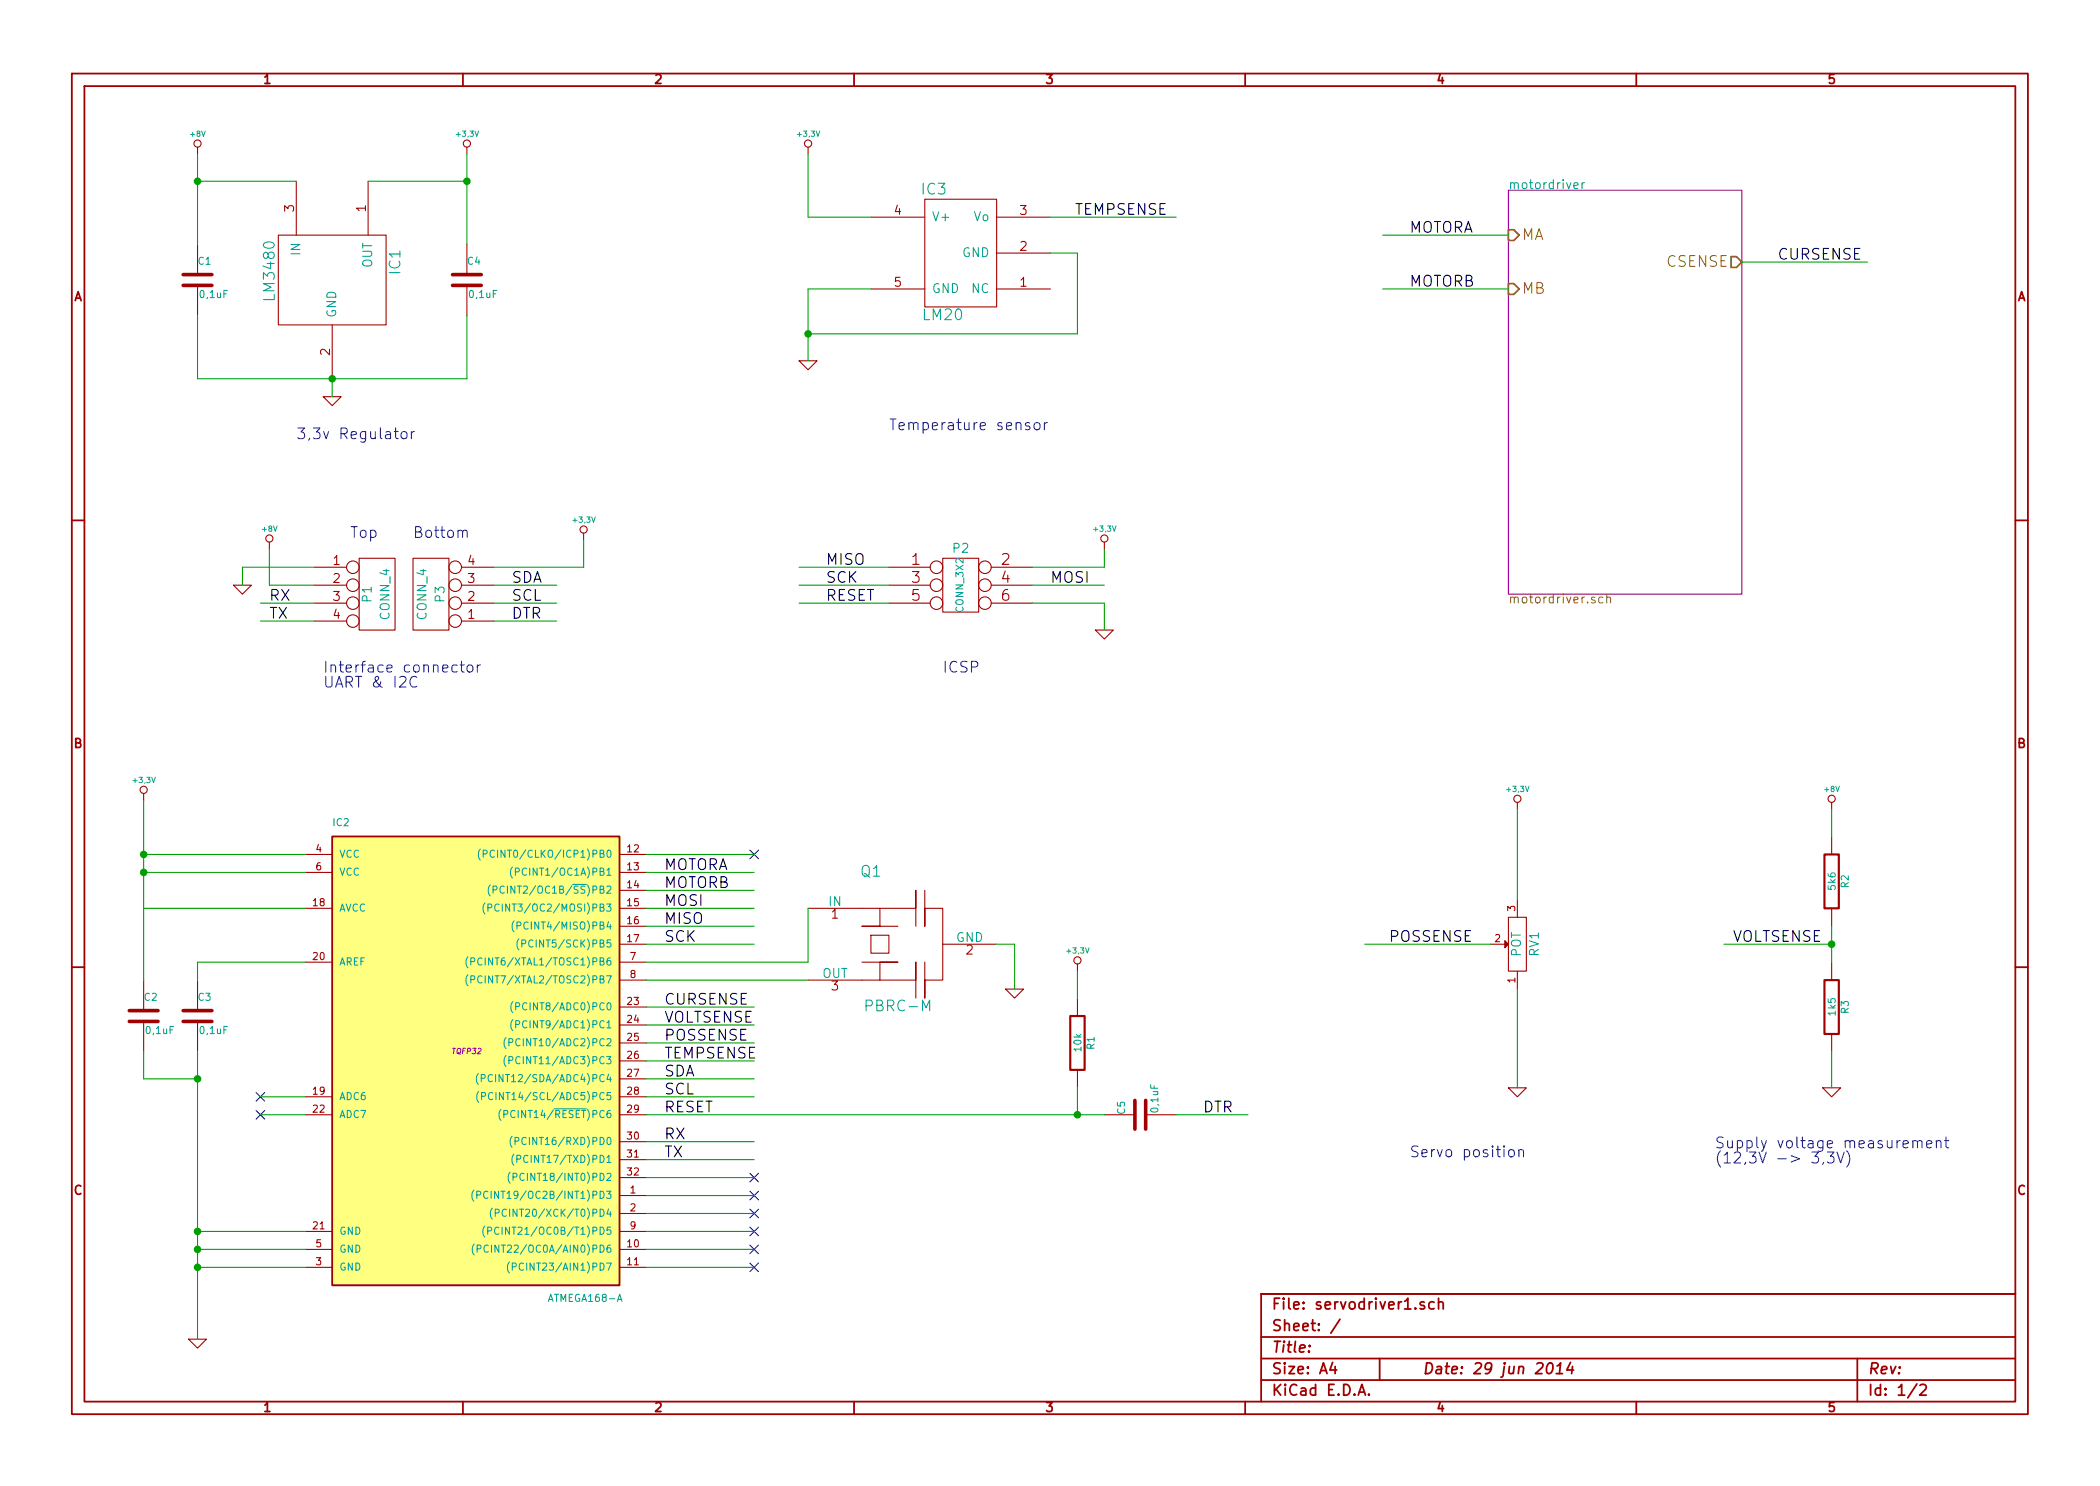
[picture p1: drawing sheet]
<svg xmlns="http://www.w3.org/2000/svg" width="297mm" height="210mm" viewBox="0 0 297 210" stroke-linecap="round" stroke-linejoin="round" font-family="sans-serif">
<g fill="none" stroke="#a00000" stroke-width=".25">
<path d="M10.2 10.4h276.6v189.7h-276.6zM11.9 12.2h273.2v186.1h-273.2zM65.5 10.4v1.8M120.8 10.4v1.8M176.1 10.4v1.8M231.4 10.4v1.8M10.2 73.6h1.7M285.1 73.6h1.7M47 118.4h40.6v63.5h-40.6zM10.2 136.8h1.7M285.1 136.8h1.7M65.5 198.3v1.8"/>
<path d="M120.8 198.3v1.8M176.1 198.3v1.8M178.4 189.2h106.7M178.4 195.3h106.7M178.4 192.2h106.7M185.2 190.4h.1l-.1 .1v-.1v.1M188.5 192.8l-.4 1h1M188.8 193.3v1.1M189.5 186.7l-1.3 1.9M192.1 197.4l.5-1.5 .5 1.5M192.3 197h.7M193.6 197.3h.1l-.1 .1-.1-.1h.1v.1"/>
<path d="M195.1 192.2v3.1M201.4 184.3l-.3-.1-.2 .2v.2l.5 .2 .1 .1-.1 .2-.1 .1-.4-.1M202.8 184.3a.48 .48 0 0 0-.6 0l-.1 .6a.48 .48 0 0 0 .7 .2M203.5 184.3a.38 .38 0 0 1 .6 .1v.8M203.5 183.7v1.5M219 193a.35 .35 0 0 1 .4-.2 .35 .35 0 0 1 .2 .3 .87 .87 0 0 1-.6 1.3l-.1-.1a1.14 1.14 0 0 1 .1-1.3zM220.1 194.4h.9M220.2 193.3l.6-.5-.2 1.6M222.1 192.8l-.5 1h1M222.4 193.3l-.1 1.1M231.4 198.3v1.8M262.7 192.2v6.1"/>
<path d="M271.1 195.8l-1.3 2M271.6 196l.2-.1h.4l.2 .1 .1 .3-.1 .2-.9 .9h1M285.1 183.1h-106.7v15.2"/>
</g>
<g fill="none" stroke="#a00000" stroke-width=".15">
<path d="M27.9 20.8v1M27.9 34.5v4.4M39.4 33.3h15.2v12.7h-15.2zM41.9 25.6v7.7M52.1 25.6v7.7M66 20.8v1M66 34.5v4.4M114.3 20.8v1M123.2 30.7h7.6M130.8 28.2h10.2v15.2h-10.2zM141 35.8h7.6M141 30.7h7.6"/>
<path d="M27.9 40.4v4.3M45.7 56.1h2.6l-1.3 1.3zM47 46v7.6M66 40.4v4.3M113 51h2.6l-1.3 1.3zM123.2 40.9h7.6M141 40.9h7.6M38.1 76.7v1M50.8 79h5.1v10.1h-5.1zM58.4 79h5.1v10.1h-5.1zM82.5 75.4v1M133.3 79h5.1v7.6h-5.1z"/>
<path d="M156.2 76.7v1M33 82.8h2.6l-1.3 1.3zM44.4 80.3h4.6M44.4 82.8h4.6M44.4 85.3h4.6M44.4 87.9h4.6M65.3 80.3h4.5M65.3 82.8h4.5M65.3 85.3h4.5M65.3 87.9h4.5M125.7 80.3h5.9M125.7 82.8h5.9"/>
<path d="M125.7 85.3h5.9M140.2 80.3h5.8M140.2 82.8h5.8M140.2 85.3h5.8M154.9 89.1h2.6l-1.3 1.3zM20.3 112.3v1M214.6 113.5v1M259.1 113.5v1M259.1 118.4v2.5M20.3 138.7v4.3M27.9 138.7v4.3M43.2 120.9h3.8"/>
<path d="M43.2 123.4h3.8M43.2 136.1h3.8M43.2 128.5h3.8M87.6 120.9h3.8M87.6 123.4h3.8M87.6 136.1h3.8M87.6 138.7h3.8M87.6 126h3.8M87.6 128.5h3.8M87.6 131.1h3.8M87.6 133.6h3.8M114.3 128.5h10.2v2.6h-2.6h5.1"/>
<path d="M121.9 136.1h5.1h-2.5v2.6h-10.2M123.2 132.3h2.5v2.6h-2.5zM124.5 138.7h5v-2.6v5.1M124.5 128.5h5v-2.5v5.1M130.8 126v5.1v-2.6h2.5v5.1M133.3 133.6v5.1h-2.5v2.5v-5.1M133.3 133.6h7.7M142.2 139.9h2.6l-1.3 1.3zM152.4 136.4v1M210.8 133.6h2.1M213.4 129.8h2.5v7.6h-2.5zM214.6 127.2v2.6"/>
<path d="M214.6 137.4v2.5M259.1 128.5v2.6M259.1 136.1v2.6M20.3 144.5v4.3M27.9 144.5v4.3M43.2 157.7h3.8M43.2 155.2h3.8M87.6 157.7h3.8M87.6 142.5h3.8M87.6 145h3.8M87.6 147.6h3.8M87.6 150.1h3.8"/>
<path d="M87.6 152.6h3.8M87.6 155.2h3.8M152.4 141.2v2.6M152.4 151.4v2.5M156.2 157.7h4.3M162.1 157.7h4.3M213.4 153.9h2.5l-1.3 1.3zM257.8 153.9h2.5l-1.2 1.3zM259.1 146.3v2.5M43.2 179.3h3.8M43.2 176.8h3.8M43.2 174.2h3.8"/>
<path d="M87.6 169.2h3.8M87.6 171.7h3.8M87.6 179.3h3.8M87.6 176.8h3.8M87.6 174.2h3.8M87.6 161.5h3.8M87.6 164.1h3.8M87.6 166.6h3.8M26.7 189.5h2.5l-1.3 1.2z"/>
<circle cx="27.9" cy="20.3" r=".51"/>
<circle cx="66" cy="20.3" r=".51"/>
<circle cx="114.3" cy="20.3" r=".51"/>
<circle cx="38.1" cy="76.2" r=".51"/>
<circle cx="82.6" cy="74.9" r=".51"/>
<circle cx="156.2" cy="76.2" r=".51"/>
<circle cx="49.9" cy="82.8" r=".89"/>
<circle cx="49.9" cy="80.3" r=".89"/>
<circle cx="49.9" cy="85.3" r=".89"/>
<circle cx="49.9" cy="87.9" r=".89"/>
<circle cx="64.4" cy="85.3" r=".89"/>
<circle cx="64.4" cy="82.8" r=".89"/>
<circle cx="64.4" cy="80.3" r=".89"/>
<circle cx="64.4" cy="87.9" r=".89"/>
<circle cx="132.5" cy="80.3" r=".89"/>
<circle cx="132.5" cy="82.8" r=".89"/>
<circle cx="132.5" cy="85.3" r=".89"/>
<circle cx="139.3" cy="85.3" r=".89"/>
<circle cx="139.3" cy="82.8" r=".89"/>
<circle cx="139.3" cy="80.3" r=".89"/>
<circle cx="20.3" cy="111.8" r=".51"/>
<circle cx="214.6" cy="113" r=".51"/>
<circle cx="259.1" cy="113" r=".51"/>
<circle cx="152.4" cy="135.9" r=".51"/>
</g>
<path d="M47 118.4h40.6v63.5h-40.6z" fill="#ffff80" stroke="#ffff80" stroke-width=".25"/>
<g fill="none" stroke="#00a0a0" stroke-width=".15">
<path d="M222.6 26.3l.6-.1v-.3h-.4l-.2 .1 .1 .6h.5M223.8 25.9v.8M224.1 25.9h-.2l-.1 .2M66.2 135.4a1.2 1.2 0 0 0 0 1.5M66.2 137.9a1.2 1.2 0 0 0 0 1.6M66.6 136.1l.5-.1 .1-.1-.1-.3-.5-.1v1M66.6 138.6h.5l.1-.2-.1-.3h-.5v1M67.9 120.1a1.2 1.2 0 0 0 0 1.6M68.4 120.8h.4l.1-.2-.1-.3h-.4v1M68.6 127.8a1.2 1.2 0 0 0 0 1.5M69 128.4h.5l.1-.1-.1-.3-.5-.1v1M69.3 125.2a1.2 1.2 0 0 0 0 1.6"/>
<path d="M69.7 125.9h.5l.1-.2-.1-.3h-.5v1M69.9 120.4a.4 .4 0 0 0-.5 0 .4 .4 0 0 0-.1 .5 .37 .37 0 0 0 .2 .4 .37 .37 0 0 0 .4-.1M70.6 128a.4 .4 0 0 0-.5 0 .4 .4 0 0 0-.1 .5 .37 .37 0 0 0 .2 .4 .37 .37 0 0 0 .4-.1M71.3 125.5a.4 .4 0 0 0-.5 0 .4 .4 0 0 0-.1 .5 .37 .37 0 0 0 .2 .3 .37 .37 0 0 0 .4 0M72.5 122.7a1.2 1.2 0 0 0 0 1.5M72.7 130.3a1.2 1.2 0 0 0 0 1.5M72.9 123.4l.5-.1 .1-.1-.1-.3-.5-.1v1M73.1 131l.5-.1 .1-.1-.1-.3-.5-.1v1.1M73.4 132.8a1.2 1.2 0 0 0 0 1.6M73.8 133.5h.5l.1-.2-.1-.3h-.5v1M67.7 151.9a1.2 1.2 0 0 0 0 1.5M67.7 154.4a1.2 1.2 0 0 0 0 1.6"/>
<path d="M68.1 152.6l.5-.1v-.1v-.3l-.5-.1v1.1M68.1 155.1h.5l.1-.2-.1-.3h-.5v1M69.6 152.1a.4 .4 0 0 0-.5 0 .4 .4 0 0 0-.1 .5 .37 .37 0 0 0 .2 .4 .37 .37 0 0 0 .4 0M69.7 154.7a.4 .4 0 0 0-.5 0 .4 .4 0 0 0-.1 .5 .37 .37 0 0 0 .2 .3 .37 .37 0 0 0 .4 0M70.9 157a1.2 1.2 0 0 0 0 1.5M71.3 157.7l.5-.1v-.1v-.3l-.5-.1v1M71.6 146.8a1.2 1.2 0 0 0 0 1.6M71.6 149.3a1.2 1.2 0 0 0 0 1.6M72 147.5l.5-.1v-.1v-.3h-.5v1M72 150h.5v-.1v-.4h-.5v1M72.5 141.7a1.2 1.2 0 0 0 0 1.6M72.5 144.3a1.2 1.2 0 0 0 0 1.5"/>
<path d="M72.9 142.4h.5l.1-.2-.1-.3h-.5v1M72.9 145l.5-.1 .1-.1-.1-.3-.5-.1v1M78.4 156.9h4.5M67 168.4a1.2 1.2 0 0 0 0 1.5M67.1 176a1.2 1.2 0 0 0 0 1.6M67.4 169.1l.5-.1 .1-.1-.1-.3-.5-.1v1.1M67.5 176.7h.5v-.2v-.3h-.5v1M68.6 173.5a1.2 1.2 0 0 0 0 1.5M69 174.2l.5-.1v-.1v-.3l-.5-.1v1M69 168.7a.4 .4 0 0 0-.5-.1 .4 .4 0 0 0-.1 .5 .37 .37 0 0 0 .2 .4 .37 .37 0 0 0 .4 0M69.1 176.3a.4 .4 0 0 0-.5 0 .4 .4 0 0 0-.1 .5 .37 .37 0 0 0 .1 .3 .37 .37 0 0 0 .5 0M69.6 170.9a1.2 1.2 0 0 0 0 1.6"/>
<path d="M70.1 171.6h.4l.1-.2-.1-.3h-.4v1M70.6 173.7a.4 .4 0 0 0-.5 0 .4 .4 0 0 0-.1 .5 .37 .37 0 0 0 .1 .4 .37 .37 0 0 0 .5-.1M71.6 171.2a.4 .4 0 0 0-.5 0 .4 .4 0 0 0-.1 .5 .37 .37 0 0 0 .2 .4 .37 .37 0 0 0 .4-.1M72.1 178.6a1.2 1.2 0 0 0 0 1.5M72.2 165.9a1.2 1.2 0 0 0 0 1.5M72.4 160.8a1.2 1.2 0 0 0 0 1.5M72.5 179.2h.4l.1-.1-.1-.3-.4-.1v1M72.6 166.5h.5v-.1v-.3l-.5-.1v1M72.7 163.3a1.2 1.2 0 0 0 0 1.6M72.8 161.5l.5-.1 .1-.1-.1-.3-.5-.1v1M73.1 164h.5l.1-.2-.1-.3h-.5v1"/>
</g>
<path d="M25.9 38.9h4.1M64 38.9h4.1M25.9 40.4h4.1M64 40.4h4.1M18.3 144.5h4.1M18.3 143h4.1M25.9 144.5h4.1M25.9 143h4.1M160.5 155.7v4.1M162.1 155.7v4.1" fill="none" stroke="#a00000" stroke-width=".51"/>
<path d="M258.1 120.9h2v7.6h-2zM258.1 138.7h2v7.6h-2zM151.4 143.8h2v7.6h-2z" fill="none" stroke="#a00000" stroke-width=".3"/>
<g fill="none" stroke="#00f" stroke-width=".15">
<path d="M145.6 59.9l-.3-.1-.3 .2 .1 .2 .5 .2 .1 .1-.1 .2-.1 .1-.5-.1M146.4 59.9a.42 .42 0 0 1 .4-.1 .42 .42 0 0 1 .3 .3v.4a.43 .43 0 0 1-.4 .3 .43 .43 0 0 1-.4-.3zM147.7 59.8v1M148.2 59.8l-.3 .1-.2 .2M56.8 61.2a.42 .42 0 0 1 .4-.1 .42 .42 0 0 1 .4 .3v.4a.43 .43 0 0 1-.5 .3 .43 .43 0 0 1-.4-.3zM58.2 61.1v1M58.6 61.1h-.3l-.1 .3M65.4 75.3a.35 .35 0 0 1 .4-.3 .35 .35 0 0 1 .3 .3v.7M59 95.9a.63 .63 0 0 0-.8-.1 .63 .63 0 0 0-.2 .8 .6 .6 0 0 0 .3 .6 .6 .6 0 0 0 .7-.1M64.6 94.2a.48 .48 0 0 0-.6 0l-.1 .6a.48 .48 0 0 0 .7 .2M65.1 94.1h.6M65.3 93.6v1.3l.1 .1 .3 .1"/>
<path d="M66.1 94.2a.42 .42 0 0 1 .5-.1 .42 .42 0 0 1 .3 .3v.4a.43 .43 0 0 1-.4 .3 .43 .43 0 0 1-.4-.3zM67.5 94.1v1M67.9 94.1l-.2 .1-.2 .2M213.5 162.8a.42 .42 0 0 1 .4-.1 .42 .42 0 0 1 .3 .3v.4a.43 .43 0 0 1-.4 .3 .43 .43 0 0 1-.4-.3zM214.8 162.8a.38 .38 0 0 1 .7 .1v.8M214.8 162.7v1M257.9 164.5l-.1 .3M258.5 163h.9l-.5 .6a.42 .42 0 0 1 .5 .3v.4l-.1 .2h-.6l-.2-.1M259.8 163l.5 1.5 .6-1.5M261.2 162.8a1.75 1.75 0 0 1 0 2.3M270.6 161.5a.38 .38 0 0 1 .6 .1v.8M271.2 161.6a.35 .35 0 0 1 .4-.2 .35 .35 0 0 1 .3 .2v.8"/>
<path d="M272.5 161.9l.8-.1-.1-.3-.5-.1-.2 .2 .1 .7 .1 .1 .5-.1M273.9 161.5a.38 .38 0 0 1 .6 .1v.8M273.9 161.4v1M275.1 161.4h.5M275.3 160.9v1.3v.1l.3 .1"/>
</g>
<path d="M212.9 133.1l.5 .5-.5 .5z" fill="#a00000" stroke="#a00000" stroke-width=".15"/>
<path d="M213.4 26.9h33v57.2h-33z" fill="none" stroke="#a000a0" stroke-width=".15"/>
<path d="M226.7 84.5h-.3l-.3 .2 .1 .6h.5M227.3 84.6v-.1a.31 .31 0 0 1 .5 .2v.6M227.3 84v1.3" fill="none" stroke="#808000" stroke-width=".15"/>
<path d="M213.4 32.5h.7l.8 .8-.8 .7h-.7zM244.9 36.3h.7l.8 .8-.8 .7h-.7zM213.4 40.1h.7l.8 .8-.8 .8h-.7z" fill="none" stroke="#808000" stroke-width=".25"/>
<g fill="none" stroke="#0000c0" stroke-width=".15">
<path d="M106.1 120.3l1.2 1.2M107.3 120.3l-1.2 1.2M36.2 157.1l1.2 1.2M36.2 154.6l1.2 1.2M37.4 157.1l-1.2 1.2M37.4 154.6l-1.2 1.2M106.1 166l1.2 1.2M106.1 168.5l1.2 1.3M106.1 171.1l1.2 1.2M106.1 173.6l1.2 1.2M106.1 176.2l1.2 1.2M106.1 178.7l1.2 1.2"/>
<path d="M107.3 166l-1.2 1.2M107.3 168.5l-1.2 1.3M107.3 171.1l-1.2 1.2M107.3 173.6l-1.2 1.2M107.3 176.2l-1.2 1.2M107.3 178.7l-1.2 1.2"/>
</g>
<g fill="none" stroke="#00a000" stroke-width=".15">
<path d="M27.9 21.8v12.7M27.9 25.6h14M52.1 25.6h13.9M66 21.8v12.7M114.3 21.8v8.9h8.9M148.6 35.8h3.8v11.4h-38.1M148.6 30.7h17.8M195.6 33.3h17.8M246.4 37.1h17.8M27.9 44.7v8.9h38.1v-8.9M47 53.6v2.5M123.2 40.9h-8.9v10.1"/>
<path d="M195.6 40.9h17.8M38.1 77.7v5.1h6.3M82.5 76.4v3.9h-12.7M156.2 77.7v2.6h-10.2M36.8 85.3h7.6M36.8 87.9h7.6M44.4 80.3h-10.1v2.5M69.8 82.8h8.9M69.8 85.3h8.9M69.8 87.9h8.9M113 80.3h12.7M113 82.8h12.7"/>
<path d="M113 85.3h12.7M146 82.8h10.2M146 85.3h10.2v3.8M20.3 113.3v25.4M214.6 114.5v12.7M259.1 114.5v3.9M20.3 120.9h22.9M20.3 128.5h22.9M20.3 123.4h22.9M43.2 136.1h-15.3v2.6M91.4 120.9h15.3M91.4 133.6h15.3"/>
<path d="M91.4 128.5h15.3M91.4 131.1h15.3M91.4 123.4h15.3M91.4 126h15.3M91.4 138.7h22.9M114.3 128.5v7.6h-22.9M141 133.6h2.5v6.3M152.4 137.4v3.8M193 133.6h17.8M214.6 139.9v14M243.8 133.6h15.3M259.1 131.1v5"/>
<path d="M20.3 148.8v3.8h7.6M27.9 148.8v40.7M36.8 155.2h6.4M36.8 157.7h6.4M91.4 155.2h15.3M91.4 157.7h64.8M91.4 142.5h15.3M91.4 145h15.3M91.4 147.6h15.3M91.4 150.1h15.3M91.4 152.6h15.3M152.4 153.9v3.8"/>
<path d="M166.4 157.7h10.1M259.1 148.8v5.1M27.9 176.8h15.3M27.9 174.2h15.3M27.9 179.3h15.3M91.4 176.8h15.3M91.4 174.2h15.3M91.4 161.5h15.3M91.4 164.1h15.3M91.4 166.6h15.3M91.4 169.2h15.3M91.4 171.7h15.3"/>
<path d="M91.4 179.3h15.3"/>
</g>
<g fill="#00a000" stroke="#00a000" stroke-width=".25">
<circle cx="27.9" cy="179.3" r=".41"/>
<circle cx="27.9" cy="176.8" r=".41"/>
<circle cx="27.9" cy="174.2" r=".41"/>
<circle cx="20.3" cy="120.9" r=".41"/>
<circle cx="20.3" cy="123.4" r=".41"/>
<circle cx="152.4" cy="157.7" r=".41"/>
<circle cx="259.1" cy="133.6" r=".41"/>
<circle cx="114.3" cy="47.2" r=".41"/>
<circle cx="66" cy="25.6" r=".41"/>
<circle cx="47" cy="53.6" r=".41"/>
<circle cx="27.9" cy="25.6" r=".41"/>
<circle cx="27.9" cy="152.6" r=".41"/>
</g>
<g font-size="2.1" fill="#00a0a0">
<text x="130.4" y="27.6">IC3</text>
<text x="56.7" y="38.7" transform="rotate(-90 56.7 38.7)">IC1</text>
<text x="38.9" y="42.2" transform="rotate(-90 38.9 42.2)">LM3480</text>
<text x="130.6" y="45.4">LM20</text>
<text x="121.8" y="124.1">Q1</text>
<text x="122.8" y="143.2">PBRC-M</text>
</g>
<g font-size="2.1">
<text x="152" y="30.5">TEMPSENSE</text>
<text x="199.4" y="33">MOTORA</text>
<text x="199.4" y="40.6">MOTORB</text>
<text x="251.5" y="36.8">CURSENSE</text>
<text x="72.4" y="82.5">SDA</text>
<text x="116.8" y="80">MISO</text>
<text x="116.8" y="82.5">SCK</text>
<text x="148.6" y="82.5">MOSI</text>
<text x="38.1" y="87.6">TX</text>
<text x="38.1" y="85.1">RX</text>
<text x="72.4" y="87.6">DTR</text>
<text x="72.4" y="85.1">SCL</text>
<text x="116.8" y="85.1">RESET</text>
<text x="94" y="123.2">MOTORA</text>
<text x="94" y="125.7">MOTORB</text>
<text x="94" y="128.3">MOSI</text>
<text x="94" y="130.8">MISO</text>
<text x="94" y="133.3">SCK</text>
<text x="196.6" y="133.3">POSSENSE</text>
<text x="245.1" y="133.3">VOLTSENSE</text>
<text x="94" y="142.2">CURSENSE</text>
<text x="94" y="144.8">VOLTSENSE</text>
<text x="94" y="147.3">POSSENSE</text>
<text x="94" y="149.9">TEMPSENSE</text>
<text x="94" y="152.4">SDA</text>
<text x="94" y="154.9">SCL</text>
<text x="94" y="157.5">RESET</text>
<text x="94" y="161.3">RX</text>
<text x="170.2" y="157.5">DTR</text>
<text x="94" y="163.8">TX</text>
</g>
<g font-size="2.1" fill="#808000">
<text x="215.3" y="34">MA</text>
<text x="215.3" y="41.7">MB</text>
<text x="235.7" y="37.8">CSENSE</text>
</g>
<g font-size="2.1" fill="#00f">
<text x="41.9" y="62.2">3,3v Regulator</text>
<text x="125.7" y="61">Temperature sensor</text>
<text x="49.5" y="76.2">Top</text>
<text x="58.4" y="76.2">Bottom</text>
<text x="45.7" y="95.2">Interface connector</text>
<text x="133.3" y="95.2">ICSP</text>
<text x="45.7" y="97.4">UART &amp; I2C</text>
<text x="199.4" y="163.8">Servo position</text>
<text x="242.6" y="162.6">Supply voltage measurement</text>
<text x="242.6" y="164.7">(12,3V -&gt; 3,3V)</text>
</g>
<g font-size="2.1" fill="#a00000">
<text x="129" y="80">1</text>
<text x="129" y="82.5">3</text>
<text x="141.7" y="80">2</text>
<text x="141.7" y="82.5">4</text>
<text x="129" y="85.1">5</text>
<text x="141.7" y="85.1">6</text>
<text x="179.9" y="185.4">File: servodriver1.sch</text>
<text x="179.9" y="191.5">Title:</text>
<text x="179.9" y="188.4">Sheet: /</text>
<text x="179.9" y="197.6">KiCad E.D.A.</text>
<text x="179.9" y="194.5">Size: A4</text>
<text x="201.2" y="194.5">Date: 29 jun 2014</text>
<text x="264.2" y="194.5">Rev:</text>
<text x="264.2" y="197.6">Id: 1/2</text>
</g>
<g font-size="1.8" fill="#a00000">
<text x="37.3" y="11.9">1</text>
<text x="92.7" y="11.9">2</text>
<text x="148" y="11.9">3</text>
<text x="203.3" y="11.9">4</text>
<text x="258.6" y="11.9">5</text>
<text x="41.7" y="29.9" transform="rotate(-90 41.7 29.9)">3</text>
<text x="51.8" y="29.9" transform="rotate(-90 51.8 29.9)">1</text>
<text x="126.5" y="30.5">4</text>
<text x="144.3" y="35.6">2</text>
<text x="144.3" y="30.5">3</text>
<text x="126.5" y="40.6">5</text>
<text x="144.3" y="40.6">1</text>
<text x="10.4" y="42.7">A</text>
<text x="285.3" y="42.7">A</text>
<text x="46.7" y="50.3" transform="rotate(-90 46.7 50.3)">2</text>
<text x="47.1" y="80">1</text>
<text x="47.1" y="82.5">2</text>
<text x="66.2" y="82.5">3</text>
<text x="66.2" y="80">4</text>
<text x="47.1" y="85.1">3</text>
<text x="47.1" y="87.6">4</text>
<text x="66.2" y="87.6">1</text>
<text x="66.2" y="85.1">2</text>
<text x="10.4" y="105.9">B</text>
<text x="285.3" y="105.9">B</text>
<text x="117.6" y="130">1</text>
<text x="136.7" y="135.1">2</text>
<text x="117.6" y="140.2">3</text>
<text x="10.4" y="169.1">C</text>
<text x="285.3" y="169.1">C</text>
<text x="37.3" y="199.8">1</text>
<text x="92.7" y="199.8">2</text>
<text x="148" y="199.8">3</text>
<text x="203.3" y="199.8">4</text>
<text x="258.6" y="199.8">5</text>
</g>
<g font-size="1.8" fill="#00a0a0">
<text x="213.4" y="26.8">motordriver</text>
<text x="131.8" y="31.4">V+</text>
<text x="137.7" y="31.4">Vo</text>
<text x="42.5" y="36.1" transform="rotate(-90 42.5 36.1)">IN</text>
<text x="52.7" y="38" transform="rotate(-90 52.7 38)">OUT</text>
<text x="131.8" y="41.5">GND</text>
<text x="136" y="36.4">GND</text>
<text x="137.4" y="41.5">NC</text>
<text x="47.6" y="45" transform="rotate(-90 47.6 45)">GND</text>
<text x="134.8" y="78.3">P2</text>
<text x="52.6" y="85.1" transform="rotate(-90 52.6 85.1)">P1</text>
<text x="55.2" y="87.6" transform="rotate(-90 55.2 87.6)">CONN_4</text>
<text x="60.4" y="87.6" transform="rotate(-90 60.4 87.6)">CONN_4</text>
<text x="62.9" y="85.1" transform="rotate(-90 62.9 85.1)">P3</text>
<text x="117.2" y="128.3">IN</text>
<text x="135.2" y="133.3">GND</text>
<text x="215.2" y="135.4" transform="rotate(-90 215.2 135.4)">POT</text>
<text x="217.7" y="135.3" transform="rotate(-90 217.7 135.3)">RV1</text>
<text x="116.3" y="138.4">OUT</text>
</g>
<text font-size="1.8" fill="#808000" x="213.4" y="85.4">motordriver.sch</text>
<g font-size="1.4" fill="#00a0a0">
<text x="28" y="37.5">C1</text>
<text x="66.1" y="37.5">C4</text>
<text x="28.3" y="42.2">0,1uF</text>
<text x="66.4" y="42.2">0,1uF</text>
<text x="136.3" y="86.5" transform="rotate(-90 136.3 86.5)">CONN_3X2</text>
<text x="47.1" y="116.9">IC2</text>
<text x="48" y="121.4">VCC</text>
<text x="48" y="123.9">VCC</text>
<text x="70" y="121.4">(PCINT0/CLKO/ICP1)PB0</text>
<text x="73.6" y="123.9">(PCINT1/OC1A)PB1</text>
<text x="259.7" y="125.9" transform="rotate(-90 259.7 125.9)">5k6</text>
<text x="261.5" y="125.6" transform="rotate(-90 261.5 125.6)">R2</text>
<text x="48" y="129">AVCC</text>
<text x="70.6" y="129">(PCINT3/OC2/MOSI)PB3</text>
<text x="71.3" y="126.5">(PCINT2/OC1B/SS)PB2</text>
<text x="73.9" y="131.6">(PCINT4/MISO)PB4</text>
<text x="48" y="136.6">AREF</text>
<text x="67.9" y="136.6">(PCINT6/XTAL1/TOSC1)PB6</text>
<text x="74.5" y="134.1">(PCINT5/SCK)PB5</text>
<text x="20.4" y="141.7">C2</text>
<text x="28" y="141.7">C3</text>
<text x="67.9" y="139.2">(PCINT7/XTAL2/TOSC2)PB7</text>
<text x="73.6" y="143">(PCINT8/ADC0)PC0</text>
<text x="259.7" y="143.6" transform="rotate(-90 259.7 143.6)">1k5</text>
<text x="261.5" y="143.4" transform="rotate(-90 261.5 143.4)">R3</text>
<text x="20.7" y="146.3">0,1uF</text>
<text x="28.3" y="146.3">0,1uF</text>
<text x="72.8" y="148.1">(PCINT10/ADC2)PC2</text>
<text x="73.6" y="145.5">(PCINT9/ADC1)PC1</text>
<text x="153" y="148.7" transform="rotate(-90 153 148.7)">10k</text>
<text x="154.9" y="148.5" transform="rotate(-90 154.9 148.5)">R1</text>
<text x="48" y="155.7">ADC6</text>
<text x="69.5" y="153.2">(PCINT12/SDA/ADC4)PC4</text>
<text x="69.6" y="155.7">(PCINT14/SCL/ADC5)PC5</text>
<text x="72.8" y="150.6">(PCINT11/ADC3)PC3</text>
<text x="48" y="158.2">ADC7</text>
<text x="72" y="158.2">(PCINT14/RESET)PC6</text>
<text x="159.2" y="157.6" transform="rotate(-90 159.2 157.6)">C5</text>
<text x="163.9" y="157.3" transform="rotate(-90 163.9 157.3)">0,1uF</text>
<text x="73.6" y="167.1">(PCINT18/INT0)PD2</text>
<text x="73.7" y="162">(PCINT16/RXD)PD0</text>
<text x="73.9" y="164.6">(PCINT17/TXD)PD1</text>
<text x="69.3" y="169.7">(PCINT19/OC2B/INT1)PD3</text>
<text x="71.7" y="172.2">(PCINT20/XCK/T0)PD4</text>
<text x="48" y="179.8">GND</text>
<text x="48" y="177.3">GND</text>
<text x="48" y="174.7">GND</text>
<text x="69.2" y="177.3">(PCINT22/OC0A/AIN0)PD6</text>
<text x="70.7" y="174.7">(PCINT21/OC0B/T1)PD5</text>
<text x="73.5" y="179.8">(PCINT23/AIN1)PD7</text>
<text x="77.8" y="184.2">ATMEGA168-A</text>
</g>
<g font-size="1.4" fill="#a00000">
<text x="44.7" y="120.6">4</text>
<text x="44.7" y="123.2">6</text>
<text x="88.7" y="120.6">12</text>
<text x="88.7" y="123.2">13</text>
<text x="88.7" y="125.7">14</text>
<text x="44.3" y="128.3">18</text>
<text x="88.7" y="128.3">15</text>
<text x="88.7" y="130.8">16</text>
<text x="214.4" y="128.9" transform="rotate(-90 214.4 128.9)">3</text>
<text x="44.3" y="135.9">20</text>
<text x="88.7" y="133.3">17</text>
<text x="89.2" y="135.9">7</text>
<text x="211.5" y="133.3">2</text>
<text x="88.7" y="142.2">23</text>
<text x="89.2" y="138.4">8</text>
<text x="214.4" y="139.1" transform="rotate(-90 214.4 139.1)">1</text>
<text x="88.7" y="144.8">24</text>
<text x="88.7" y="147.3">25</text>
<text x="88.7" y="149.9">26</text>
<text x="44.3" y="154.9">19</text>
<text x="88.7" y="152.4">27</text>
<text x="88.7" y="154.9">28</text>
<text x="44.3" y="157.5">22</text>
<text x="88.7" y="161.3">30</text>
<text x="88.7" y="157.5">29</text>
<text x="88.7" y="163.8">31</text>
<text x="88.7" y="166.4">32</text>
<text x="44.3" y="174">21</text>
<text x="89.2" y="168.9">1</text>
<text x="89.2" y="171.4">2</text>
<text x="89.2" y="174">9</text>
<text x="44.7" y="179.1">3</text>
<text x="44.7" y="176.5">5</text>
<text x="88.7" y="176.5">10</text>
<text x="88.7" y="179.1">11</text>
</g>
<g font-size="1.1" fill="#00a0a0">
<text x="27" y="19.4">+8V</text>
<text x="64.6" y="19.4">+3,3V</text>
<text x="112.9" y="19.4">+3,3V</text>
<text x="37.1" y="75.3">+8V</text>
<text x="81.2" y="74">+3,3V</text>
<text x="154.8" y="75.3">+3,3V</text>
<text x="18.9" y="110.8">+3,3V</text>
<text x="213.2" y="112.1">+3,3V</text>
<text x="258.1" y="112.1">+8V</text>
<text x="151" y="134.9">+3,3V</text>
</g>
<text font-size="1.1" fill="#a000a0" x="64" y="149.2">TQFP32</text>
</svg>
